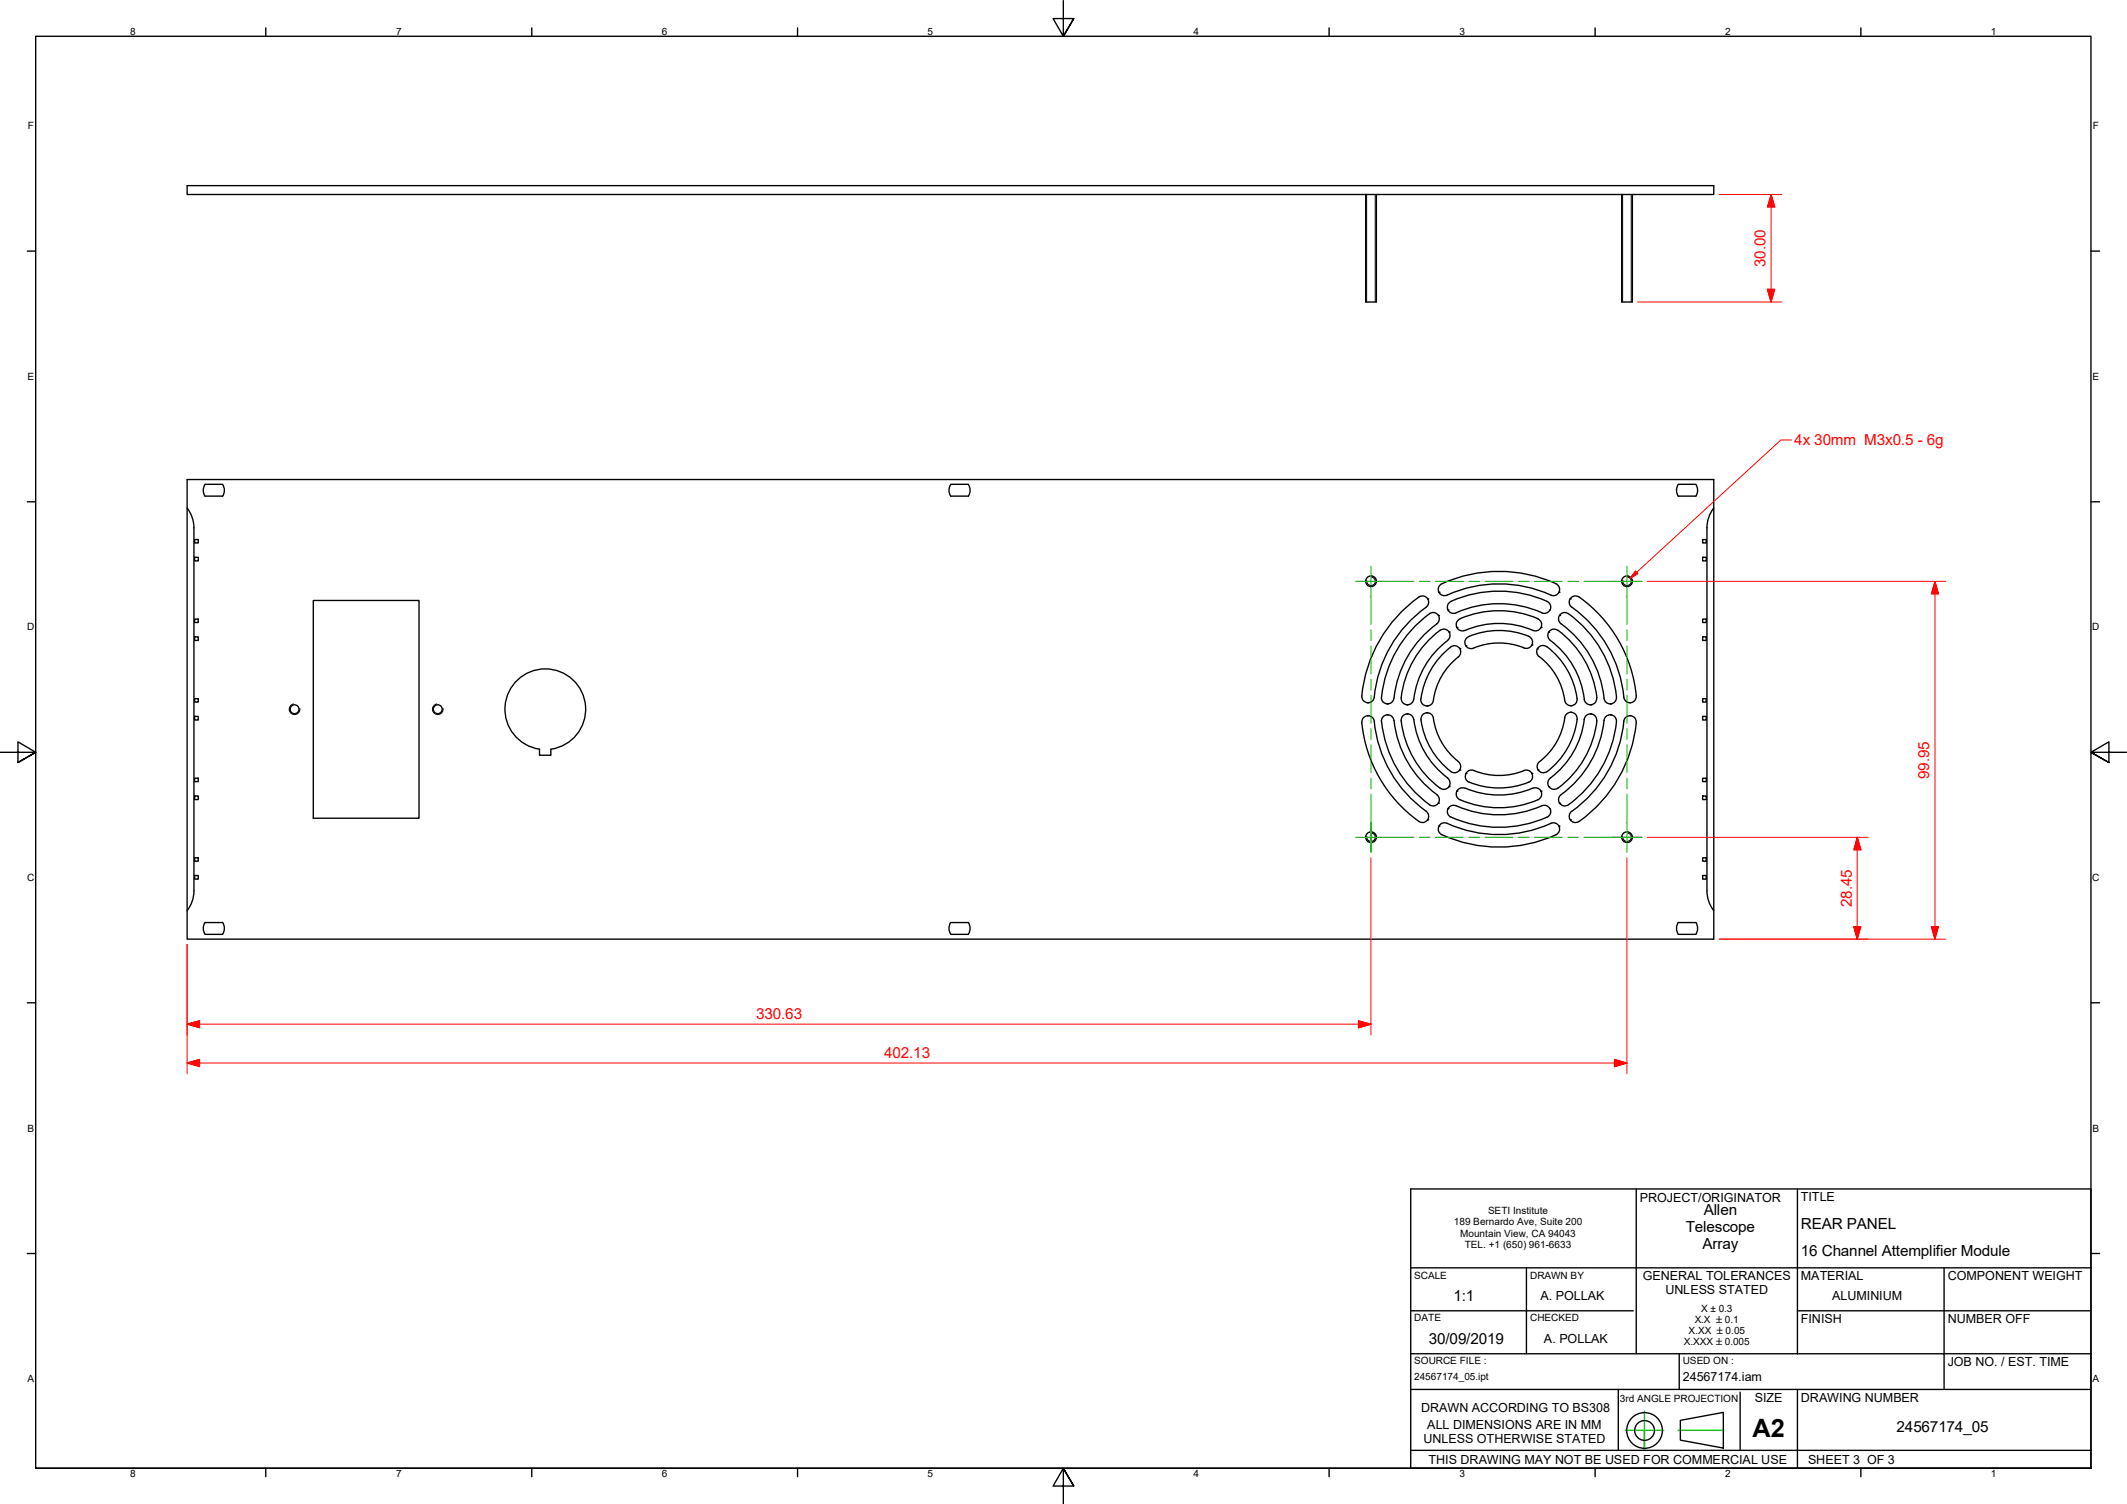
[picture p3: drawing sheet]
<svg xmlns="http://www.w3.org/2000/svg" width="594mm" height="420mm" viewBox="0 0 594 420" stroke-linecap="round" stroke-linejoin="round" font-family="sans-serif">
<!-- layer: Visible Edges(Design Office) -->
<g fill="none" stroke="#000" stroke-width=".38">
<path d="M52.3 51.9h426.4v2.4h-426.4zM381.4 54.3v30.1h3v-30.1M452.9 54.3v30.1h3v-30.1M52.3 134h426.4v128.4h-426.4zM57.3 135.3h4.9a2.95 2.95 0 0 1 0 3.3h-4.9a3 3 0 0 1 0-3.3zM265.6 135.3h4.8a2.95 2.95 0 0 1 0 3.3h-4.8a3 3 0 0 1 0-3.3zM468.8 135.3h4.8a2.95 2.95 0 0 1 0 3.3h-4.8a3 3 0 0 1 0-3.3zM52.3 141.9a9 9 0 0 1 1.9 5.6M54.2 147.4v101.5a9 9 0 0 1-1.9 5.5M54.4 150.7h1v1h-1zM54.4 155.7h1v1h-1zM475.6 150.7h1v1h-1z"/>
<path d="M475.6 155.7h1v1h-1zM476.8 147.4v101.5a9 9 0 0 0 1.9 5.5M478.7 141.9a9 9 0 0 0-1.9 5.6M54.4 173h1v.9h-1zM54.4 177.9h1v1h-1zM87.5 167.7h29.5v60.9h-29.5zM398.3 169.6a35.3 35.3 0 0 0-14.6 25.6 1.75 1.75 0 0 1-2 1.1 1.75 1.75 0 0 1-1.3-1.9 37.7 37.7 0 0 1 16.5-27.9 1.75 1.75 0 0 1 2 1 1.75 1.75 0 0 1-.6 2.1M401.3 174.3a1.75 1.75 0 0 0 .4-2.5 1.75 1.75 0 0 0-2.5-.4 32.6 32.6 0 0 0-13.3 24 1.75 1.75 0 0 0 1.8 1.2 1.75 1.75 0 0 0 1.6-1.5M401.3 174.3a29.5 29.5 0 0 0-11.9 20.7M404.2 166.2a35 35 0 0 1 29 0M404.3 178.9a1.75 1.75 0 0 0 .4-2.5 1.75 1.75 0 0 0-2.5-.3 27.4 27.4 0 0 0-10.9 18.8M404.4 178.9a24 24 0 0 0-9.5 16.4"/>
<path d="M406.7 171.2a29.5 29.5 0 0 1 24 0M407.8 172.9a1.75 1.75 0 0 0-.9 2.3 1.75 1.75 0 0 0 2.3 .9M407.8 172.8a27.5 27.5 0 0 1 21.8 0M409.6 178.3a20.7 20.7 0 0 1 17.7-.3 1.73 1.73 0 0 1 .6 2.2 1.73 1.73 0 0 1-2.2 .8 18.9 18.9 0 0 0-14.6 .2 1.75 1.75 0 0 1-1.8-.9 1.75 1.75 0 0 1 .3-2zM429.5 172.9a1.74 1.74 0 0 1 1 2.3 1.74 1.74 0 0 1-2.3 .9 24 24 0 0 0-19 0M430.6 171.2a1.77 1.77 0 0 0 2.4-.9 1.77 1.77 0 0 0-.9-2.3 32 32 0 0 0-27.4 .4 1.75 1.75 0 0 0-.1 2.2 1.75 1.75 0 0 0 2.1 .6M433.1 166.3a1.76 1.76 0 0 0 2.3-.9 1.76 1.76 0 0 0-.8-2.3 37.8 37.8 0 0 0-32.4 .4 1.75 1.75 0 0 0-.2 2.2 1.75 1.75 0 0 0 2.2 .6M435.1 176.1a1.75 1.75 0 0 0-2.5 .4 1.75 1.75 0 0 0 .4 2.4 24 24 0 0 1 9.5 16.4M435.1 176.1a27.5 27.5 0 0 1 10.9 18.8M436 174.3a1.75 1.75 0 0 1-.4-2.5 1.75 1.75 0 0 1 2.5-.3 32.1 32.1 0 0 1 13.3 23.9 1.75 1.75 0 0 1-1.8 1.2 1.75 1.75 0 0 1-1.6-1.5M436 174.3a29.5 29.5 0 0 1 12 20.7M439.1 169.6a35.3 35.3 0 0 1 14.5 25.6 1.75 1.75 0 0 0 1.7 1.1"/>
<path d="M441 166.8a1.75 1.75 0 0 0-2.4 .4 1.75 1.75 0 0 0 .4 2.4M441.1 166.8a37.6 37.6 0 0 1 15.8 28.3l-.6 .9-1 .3M475.6 173h1v.9h-1zM475.6 177.9h1v1h-1zM54.4 195.2h1v.9h-1zM391.4 194.9a1.75 1.75 0 0 0 1.5 2 1.75 1.75 0 0 0 1.9-1.5M396.8 195.2a1.75 1.75 0 0 0 1.8 2M400.4 195.7a1.75 1.75 0 0 1-1.8 1.5M405.2 180.7a1.75 1.75 0 0 1 2.4 .4 1.75 1.75 0 0 1-.3 2.4M405.2 180.7a22 22 0 0 0-8.3 14.5M407.3 183.5a18.5 18.5 0 0 0-7 12.2M432 180.6a21.1 21.1 0 0 1 8.4 15.3 1.75 1.75 0 0 1-1.8 1.2 1.75 1.75 0 0 1-1.6-1.5 18.6 18.6 0 0 0-7.5-12.5 1.75 1.75 0 0 1 .2-2.3 1.75 1.75 0 0 1 2.3-.1"/>
<path d="M445.9 194.9a1.75 1.75 0 0 1-1.5 2 1.75 1.75 0 0 1-1.9-1.5M455.3 199.9h.1M455.3 196.3h.1M455.3 199.9a1.75 1.75 0 0 0-1.8 1.6 34.9 34.9 0 0 1-14.5 25.1M455.3 199.9a1.78 1.78 0 0 1 1.7 2 38.5 38.5 0 0 1-15.9 27.6M475.6 195.2h1v.9h-1zM54.4 200.1h1v1h-1zM54.4 217.4h1v1h-1zM153.9 209.3v1.7h-3.2v-1.7a11.3 11.3 0 0 1-7.8-17.3 11.3 11.3 0 0 1 18.9 .1 11.3 11.3 0 0 1-7.9 17.2M380.8 200.5a1.73 1.73 0 0 1 1.8-.5 1.73 1.73 0 0 1 1.2 1.5 35.4 35.4 0 0 0 14.8 25.4 1.74 1.74 0 0 1 0 2.3 1.74 1.74 0 0 1-2.3 .3 38.2 38.2 0 0 1-15.9-28zM389.3 201.2a1.75 1.75 0 0 0-1.9-1.5 1.75 1.75 0 0 0-1.6 1.9 33.3 33.3 0 0 0 13.5 23.2M389.4 201.2a29.5 29.5 0 0 0 11.9 20.8"/>
<path d="M404.4 217.3a24.7 24.7 0 0 1-9.7-16.8 1.75 1.75 0 0 0-2-1 1.75 1.75 0 0 0-1.3 1.9 26.6 26.6 0 0 0 11.5 19.1 1.75 1.75 0 0 0 1.9-1 1.75 1.75 0 0 0-.5-2.1M407.3 212.8a1.75 1.75 0 0 1 .3 2.4 1.75 1.75 0 0 1-2.4 .3M407.3 212.8a18.9 18.9 0 0 1-7.1-12.6 1.75 1.75 0 0 0-2-1 1.75 1.75 0 0 0-1.3 1.9 22 22 0 0 0 8.3 14.4M409.5 216.1a1.75 1.75 0 0 0 .8 2.4M409.5 216.1l.5-.7a2.4 2.4 0 0 1 2.8 .3 18.7 18.7 0 0 0 13.3-.6l1.2 .3 .6 .7M410.4 218.5a22 22 0 0 0 16.6 0M427.9 216.1a1.75 1.75 0 0 1-.9 2.4M437 200.5a1.75 1.75 0 0 1 2-1.5 1.75 1.75 0 0 1 1.5 2M437 200.5a18.7 18.7 0 0 1-7.3 12.6 1.75 1.75 0 0 0 .1 2.3 1.75 1.75 0 0 0 2.3 .1M440.5 200.9a22 22 0 0 1-8.3 14.6M445.9 201.4a1.75 1.75 0 0 0-1.5-2 1.75 1.75 0 0 0-1.9 1.6 24.3 24.3 0 0 1-9.8 16.7 1.75 1.75 0 0 0 .1 2.3 1.75 1.75 0 0 0 2.3 .2M446 201.4a27.5 27.5 0 0 1-10.9 18.8"/>
<path d="M475.6 200.1h1v1h-1zM475.6 217.4h1v1h-1zM54.4 222.4h1v1h-1zM54.4 239.6h1v1h-1zM401.3 222a1.75 1.75 0 0 1 .4 2.4 1.75 1.75 0 0 1-2.5 .4M404.2 230a35 35 0 0 0 29 0M405.3 228.3a33 33 0 0 0 26.8 0M406.7 225.1a1.75 1.75 0 0 0-2.3 .9 1.75 1.75 0 0 0 .9 2.3M406.7 225.1a29.5 29.5 0 0 0 24 0M409.2 220.2a24 24 0 0 0 19 0M428.2 220.2a1.75 1.75 0 0 1 2.2 .9 1.75 1.75 0 0 1-.8 2.3 26.8 26.8 0 0 1-22.4-.4 1.75 1.75 0 0 1-.2-2.2 1.75 1.75 0 0 1 2.2-.6M430.6 225.1a1.76 1.76 0 0 1 2.4 .9 1.76 1.76 0 0 1-.9 2.3"/>
<path d="M433.1 230a1.76 1.76 0 0 1 2.4 .9 1.76 1.76 0 0 1-.9 2.3 37.8 37.8 0 0 1-32.4-.4 1.75 1.75 0 0 1-.2-2.2 1.75 1.75 0 0 1 2.2-.6M436 222a29.8 29.8 0 0 0 12.1-21.2 1.76 1.76 0 0 1 2-1.1 1.76 1.76 0 0 1 1.4 1.9 32.1 32.1 0 0 1-14.1 23.5 1.75 1.75 0 0 1-2-1 1.75 1.75 0 0 1 .6-2.1M439 226.6a1.75 1.75 0 0 0-.4 2.5 1.75 1.75 0 0 0 2.4 .4M475.6 222.4h1v1h-1zM475.6 239.6h1v1h-1zM54.4 244.6h1v1h-1zM57.3 257.7h4.9a2.95 2.95 0 0 1 0 3.3h-4.9a2.89 2.89 0 0 1 0-3.3zM265.6 257.7h4.8a2.95 2.95 0 0 1 0 3.3h-4.8a2.89 2.89 0 0 1 0-3.3zM468.8 257.7h4.8a2.95 2.95 0 0 1 0 3.3h-4.8a2.89 2.89 0 0 1 0-3.3zM475.6 244.6h1v1h-1z"/>
<circle cx="382.9" cy="162.4" r="1.49"/>
<circle cx="454.4" cy="162.4" r="1.49"/>
<circle cx="82.3" cy="198.1" r="1.24"/>
<circle cx="122.3" cy="198.1" r="1.24"/>
<circle cx="382.9" cy="233.9" r="1.49"/>
<circle cx="454.4" cy="233.9" r="1.49"/>
</g>
<g fill="#000">
<circle cx="398.8" cy="167.3" r=".19"/>
<circle cx="401.8" cy="171.9" r=".19"/>
<circle cx="401.9" cy="165.5" r=".19"/>
<circle cx="404.4" cy="170.4" r=".19"/>
<circle cx="404.7" cy="176.6" r=".19"/>
<circle cx="406.9" cy="175.3" r=".19"/>
<circle cx="430.4" cy="175.3" r=".19"/>
<circle cx="432.6" cy="176.6" r=".19"/>
<circle cx="435.4" cy="165.5" r=".19"/>
<circle cx="435.6" cy="171.9" r=".19"/>
<circle cx="438.6" cy="167.3" r=".19"/>
<circle cx="382" cy="199.9" r=".19"/>
<circle cx="382" cy="196.3" r=".19"/>
<circle cx="387.5" cy="196.6" r=".19"/>
<circle cx="387.5" cy="199.7" r=".19"/>
<circle cx="393" cy="196.9" r=".19"/>
<circle cx="393" cy="199.4" r=".19"/>
<circle cx="398.5" cy="199.1" r=".19"/>
<circle cx="398.6" cy="197.2" r=".19"/>
<circle cx="407.7" cy="181.2" r=".19"/>
<circle cx="409.4" cy="180.4" r=".19"/>
<circle cx="427.9" cy="180.2" r=".19"/>
<circle cx="429.4" cy="181.3" r=".19"/>
<circle cx="438.7" cy="199" r=".19"/>
<circle cx="438.8" cy="197.1" r=".19"/>
<circle cx="444.3" cy="196.9" r=".19"/>
<circle cx="444.3" cy="199.4" r=".19"/>
<circle cx="449.8" cy="199.7" r=".19"/>
<circle cx="449.8" cy="196.6" r=".19"/>
<circle cx="404.7" cy="219.8" r=".19"/>
<circle cx="407.7" cy="215.1" r=".19"/>
<circle cx="409.4" cy="216.1" r=".19"/>
<circle cx="427.9" cy="216.1" r=".19"/>
<circle cx="429.6" cy="215.1" r=".19"/>
<circle cx="432.6" cy="219.8" r=".19"/>
<circle cx="398.8" cy="229" r=".19"/>
<circle cx="401.8" cy="224.4" r=".19"/>
<circle cx="401.9" cy="230.8" r=".19"/>
<circle cx="404.4" cy="225.9" r=".19"/>
<circle cx="406.9" cy="221" r=".19"/>
<circle cx="430.4" cy="221" r=".19"/>
<circle cx="435.4" cy="230.8" r=".19"/>
<circle cx="435.6" cy="224.4" r=".19"/>
<circle cx="438.6" cy="229" r=".19"/>
</g>
<!-- layer: Threads(Design Office) -->
<path d="M381.7 54.3v30.1M384.1 54.3v30.1M453.2 54.3v30.1M455.6 54.3v30.1M383.1 161.2a1.17 1.17 0 0 1 1 1.4 1.17 1.17 0 0 1-1.4 .9 1.17 1.17 0 0 1-.9-1.3M454.6 161.2a1.17 1.17 0 0 1 1 1.4 1.17 1.17 0 0 1-1.4 .9 1.17 1.17 0 0 1-.9-1.3M82 196.7a1.49 1.49 0 0 0-1.2 1.7 1.49 1.49 0 0 0 1.7 1.2 1.49 1.49 0 0 0 1.2-1.7M122 196.7a1.49 1.49 0 0 0-1.2 1.7 1.49 1.49 0 0 0 1.7 1.2 1.49 1.49 0 0 0 1.2-1.7M383.1 232.7a1.17 1.17 0 0 1 1 1.4 1.17 1.17 0 0 1-1.4 .9 1.17 1.17 0 0 1-.9-1.3M454.6 232.7a1.17 1.17 0 0 1 1 1.4 1.17 1.17 0 0 1-1.4 .9 1.17 1.17 0 0 1-.9-1.3" fill="none" stroke="#000" stroke-width=".28"/>
<!-- layer: Sketch Geometry(Design Office) -->
<g fill="none" stroke="#000" stroke-width=".38">
<path d="M74.2 7.8v2.3M148.5 7.8v2.3M222.8 7.8v2.3M297 .2v9.9l-2.9-4.9h5.8l-2.9 4.9 2.9-4.9M371.2 7.8v2.3M445.5 7.8v2.3M519.7 7.8v2.3M7.6 70.1h2.4M584 70.1h2.4M7.6 140.2h2.4M584 140.2h2.4M0 210.2h10l-5-3v5.8l5-2.8-5 2.8"/>
<path d="M594 210.2h-10l5-3v5.8l-5-2.8 5 2.8M7.6 280.1h2.4M584 280.1h2.4M394 332.1h190v78.1h-190zM457 332.1v46.1M502 332.1v46.1M7.6 350.2h2.4M394 354.2h190M426.3 354.2v24M543 354.2v24h41M584 350.2h2.4M394 366.2h62.2"/>
<path d="M394 378.2h108M469 378.2v10M502 366.2h82M502 378.2h41v10M394 388.2h190M452 388.2v17M459.3 399.6v5.3M469.3 396.8l12-2.2v9.9l-12-2.2zM486 388.9v16.3M502 388.2v22M10 410.2v-400.1h574v400.1h-574h574M74.2 410.2v2.3"/>
<path d="M148.5 410.2v2.3M222.8 410.2v2.3M299.9 415.1l-2.9-4.9 2.9 4.9h-5.8l2.9-4.9v10M371.2 410.2v2.3M394 405.2h190M445.5 410.2v2.3M519.7 410.2v2.3"/>
<circle cx="459.3" cy="399.6" r="5"/>
<circle cx="459.3" cy="399.6" r="2.76"/>
</g>
<path d="M453.8 399.6h10.9M459.3 394.2v10.7M468.7 399.6h12.8" fill="none" stroke="#0f0" stroke-width=".38"/>
<!-- layer: Dimensions(Design Office) -->
<g fill="none" stroke="#f00" stroke-width=".28">
<path d="M480.2 54.3h17.4M494.7 54.3l1 3.5h-2.1zM494.7 54.3v30.1M457.4 84.4h40.2M493.6 80.8h2.1l-1 3.6zM460.1 162.4h83.3M540.4 162.4l1 3.5h-2zM540.4 162.4v100M382.9 239.6v49.6M454.4 239.6v60.4M460.1 233.9h61.7M518.7 233.9l1 3.5h-1.9z"/>
<path d="M518.7 233.9v28.5M517.8 258.9h1.9l-1 3.5zM539.4 258.9h2l-1 3.5zM52.3 263.8v36.2M480.2 262.4h63.2M52.3 286.1l3.5-.9v1.9zM52.3 297l3.5-1v2zM52.3 286.1h330.6M52.3 297h402.1M379.4 285.2l3.5 .9-3.5 1zM450.9 296l3.5 1-3.5 1z"/>
</g>
<g fill="#f00" stroke="#f00" stroke-width=".28">
<path d="M493.6 80.8l1.1 3.6z"/>
<path d="M493.6 80.8h2.1l-1 3.6z"/>
<path d="M494.7 54.3l1 3.5z"/>
<path d="M494.7 54.3l1 3.5h-2.1z"/>
<path d="M52.3 286.1l3.5-.9z"/>
<path d="M52.3 286.1l3.5-.9v1.9z"/>
<path d="M379.4 287.1l3.5-1z"/>
<path d="M379.4 285.2l3.5 .9-3.5 1z"/>
<path d="M52.3 297l3.5-1z"/>
<path d="M52.3 297l3.5-1v2z"/>
<path d="M450.9 298l3.5-1z"/>
<path d="M450.9 296l3.5 1-3.5 1z"/>
<path d="M517.8 258.9l.9 3.5z"/>
<path d="M517.8 258.9h1.9l-1 3.5z"/>
<path d="M518.7 233.9l1 3.5z"/>
<path d="M518.7 233.9l1 3.5h-1.9z"/>
<path d="M539.4 258.9l1 3.5z"/>
<path d="M539.4 258.9h2l-1 3.5z"/>
<path d="M540.4 162.4l1 3.5z"/>
<path d="M540.4 162.4l1 3.5h-2z"/>
</g>
<!-- layer: Center Mark(Design Office) -->
<path d="M378.7 162.4h8.4M450.2 162.4h8.4M382.9 229.7v8.4M450.2 233.9h8.4" fill="none" stroke="#00b000" stroke-width=".28"/>
<!-- layer: Centerline(Design Office) -->
<g fill="none" stroke="#00b000" stroke-width=".28">
<path d="M382.9 158.2v16.2M454.4 158.2v16.2M378.7 162.4h16.2M382.9 175.9v3M396.4 162.4h3M400.9 162.4h7.8M410.3 162.4h3M414.8 162.4h7.8M424.1 162.4h3M428.6 162.4h7.8M437.9 162.4h3M442.4 162.4h16.2"/>
<path d="M454.4 175.9v3M382.9 180.4v7.9M382.9 189.7v3.1M382.9 194.2v7.8M454.4 180.4v7.9M454.4 189.7v3.1M454.4 194.2v7.8M382.9 203.6v2.9M382.9 208.1v7.8M382.9 217.4v3M454.4 203.6v2.9M454.4 208.1v7.8"/>
<path d="M454.4 217.4v3M378.7 233.9h16.2M382.9 221.8v16.3M396.4 233.9h3M400.9 233.9h7.8M410.3 233.9h3M414.8 233.9h7.8M424.1 233.9h3M428.6 233.9h7.8M437.9 233.9h3M442.4 233.9h16.2M454.4 221.8v16.3"/>
</g>
<!-- layer: Symbols(Design Office) -->
<path d="M500.4 122.9h-3l-42.1 38.7M456.8 159.6l.7 .7-2.2 1.3z" fill="none" stroke="#f00" stroke-width=".28"/>
<g fill="#f00" stroke="#f00" stroke-width=".28">
<path d="M456.8 159.6l-1.5 2z"/>
<path d="M456.8 159.6l.7 .7-2.2 1.3z"/>
</g>
<text font-size="7" fill="#020000" x="489.5" y="401.4">A2</text>
<g font-size="4.3" fill="#f00">
<text x="493.1" y="74.6" transform="rotate(-90 493.1 74.6)">30.00</text>
<text x="501.1" y="124.4">4x 30mm M3x0.5 - 6g</text>
<text x="538.9" y="217.6" transform="rotate(-90 538.9 217.6)">99.95</text>
<text x="517.2" y="253.3" transform="rotate(-90 517.2 253.3)">28.45</text>
<text x="211.2" y="284.6">330.63</text>
<text x="247" y="295.4">402.13</text>
</g>
<g font-size="4.3">
<text x="475.9" y="339.5">Allen</text>
<text x="470.9" y="344.2">Telescope</text>
<text x="503" y="343.2">REAR PANEL</text>
<text x="475.5" y="348.9">Array</text>
<text x="503" y="351">16 Channel Attemplifier Module</text>
<text x="406" y="363.4">1:1</text>
<text x="399" y="375.4">30/09/2019</text>
<text x="529.7" y="400">24567174_05</text>
</g>
<g font-size="3.5">
<text x="458" y="335.7">PROJECT/ORIGINATOR</text>
<text x="503" y="335.6">TITLE</text>
<text x="458.9" y="357.7">GENERAL TOLERANCES</text>
<text x="503" y="357.7">MATERIAL</text>
<text x="544" y="357.7">COMPONENT WEIGHT</text>
<text x="430.3" y="363.1">A. POLLAK</text>
<text x="465.1" y="361.6">UNLESS STATED</text>
<text x="511.7" y="363.1">ALUMINIUM</text>
<text x="503" y="369.7">FINISH</text>
<text x="431.2" y="375.1">A. POLLAK</text>
<text x="396.9" y="394.4">DRAWN ACCORDING TO BS308</text>
<text x="490.1" y="391.7">SIZE</text>
<text x="503" y="391.7">DRAWING NUMBER</text>
<text x="398.7" y="399.1">ALL DIMENSIONS ARE IN MM</text>
<text x="397.6" y="403">UNLESS OTHERWISE STATED</text>
<text x="399" y="408.9">THIS DRAWING MAY NOT BE USED FOR COMMERCIAL USE</text>
</g>
<g font-size="3.5" fill="#020000">
<text x="544" y="369.7">NUMBER OFF</text>
<text x="544" y="381.7">JOB NO. / EST. TIME</text>
<text x="470" y="385.7">24567174.iam</text>
<text x="505" y="408.9">SHEET 3 OF 3</text>
</g>
<g font-size="2.8">
<text x="36.3" y="9.8">8</text>
<text x="110.6" y="9.8">7</text>
<text x="184.8" y="9.8">6</text>
<text x="259.1" y="9.8">5</text>
<text x="333.4" y="9.8">4</text>
<text x="407.6" y="9.8">3</text>
<text x="481.8" y="9.8">2</text>
<text x="556.1" y="9.8">1</text>
<text x="7.7" y="36.2">F</text>
<text x="584.5" y="36.2">F</text>
<text x="7.7" y="106.2">E</text>
<text x="584.5" y="106.2">E</text>
<text x="7.6" y="176.1">D</text>
<text x="584.4" y="176.1">D</text>
<text x="7.6" y="246.2">C</text>
<text x="584.4" y="246.2">C</text>
<text x="7.7" y="316.1">B</text>
<text x="584.5" y="316.1">B</text>
<text x="415.6" y="339.1">SETI Institute</text>
<text x="406.1" y="342.3">189 Bernardo Ave, Suite 200</text>
<text x="407.9" y="345.5">Mountain View, CA 94043</text>
<text x="409.1" y="348.6">TEL. +1 (650) 961-6633</text>
<text x="395" y="357.2">SCALE</text>
<text x="427.4" y="357.2">DRAWN BY</text>
<text x="395" y="369.2">DATE</text>
<text x="427.4" y="369.2">CHECKED</text>
<text x="473.3" y="369.7">X.X ±0.1</text>
<text x="475.1" y="366.6">X ± 0.3</text>
<text x="470.3" y="375.6">X.XXX ±0.005</text>
<text x="471.6" y="372.7">X.XX ±0.05</text>
<text x="7.7" y="386.2">A</text>
<text x="584.5" y="386.2">A</text>
<text x="36.3" y="412.5">8</text>
<text x="110.6" y="412.5">7</text>
<text x="184.8" y="412.5">6</text>
<text x="259.1" y="412.5">5</text>
<text x="333.4" y="412.5">4</text>
<text x="407.6" y="412.5">3</text>
<text x="481.8" y="412.5">2</text>
<text x="556.1" y="412.5">1</text>
</g>
<g font-size="2.8" fill="#020000">
<text x="395" y="381.2">SOURCE FILE :</text>
<text x="470" y="381.2">USED ON :</text>
<text x="395" y="385.6">24567174_05.ipt</text>
<text x="452.4" y="391.6">3rd ANGLE PROJECTION</text>
</g>
</svg>
